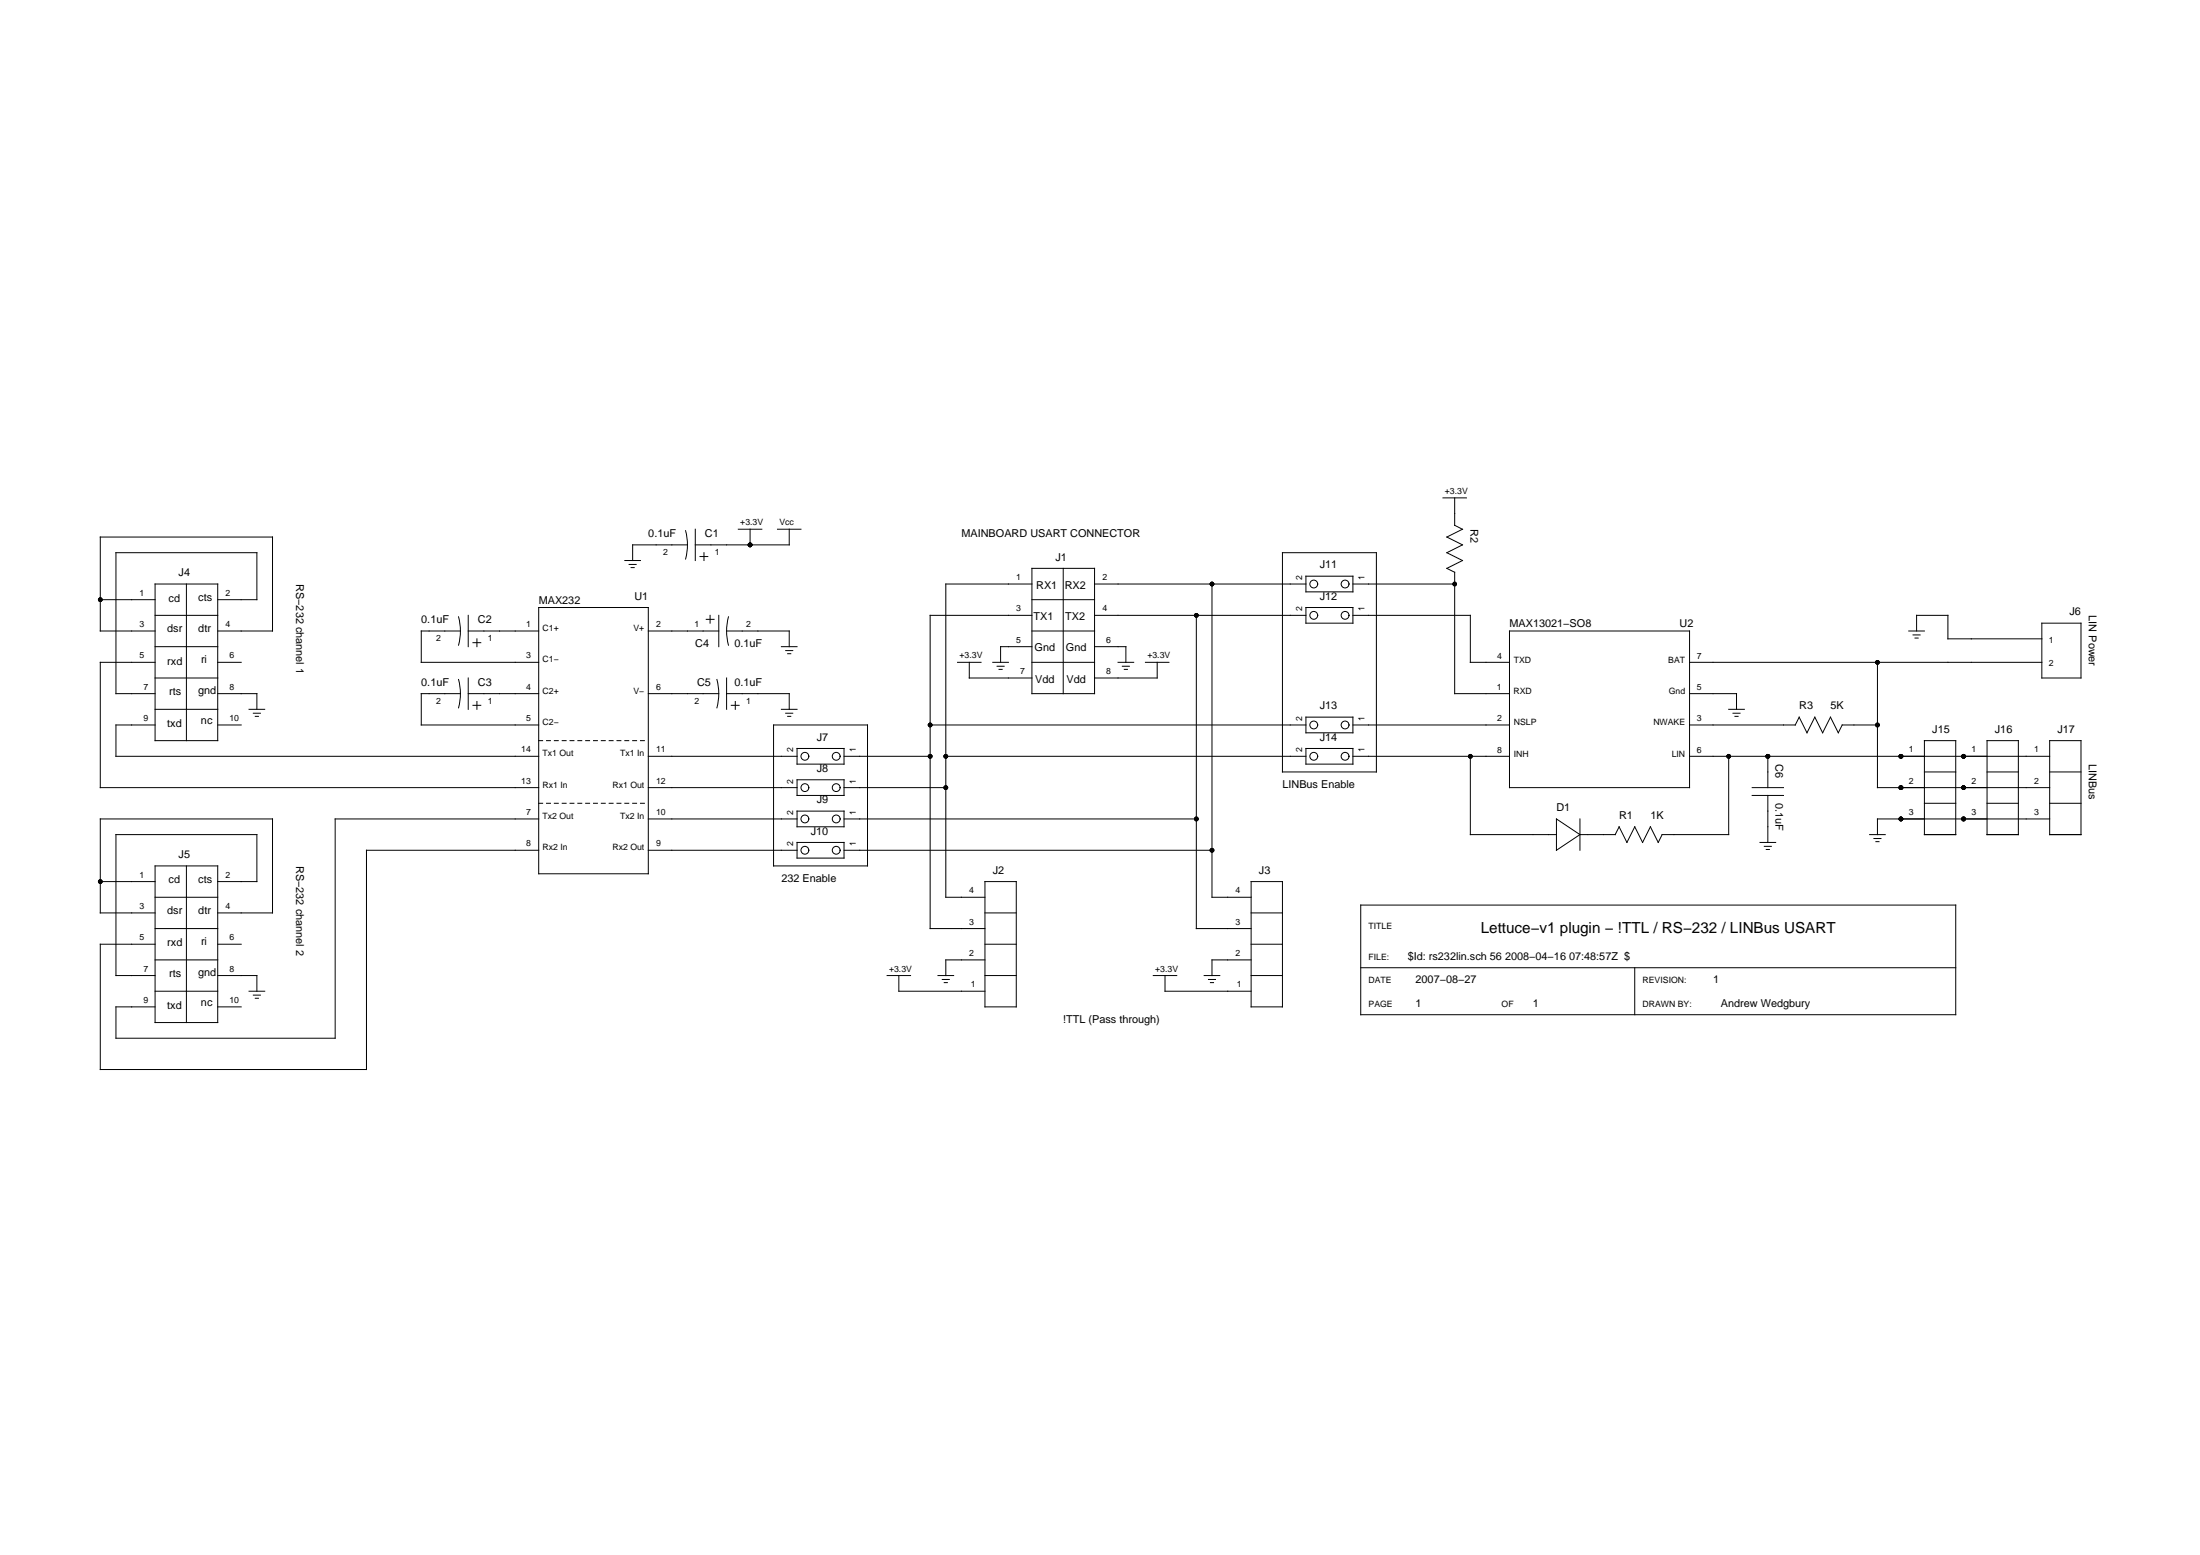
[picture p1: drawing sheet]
<svg xmlns="http://www.w3.org/2000/svg" width="297mm" height="210mm" viewBox="0 0 297 210" stroke-linecap="round" stroke-linejoin="round" font-family="sans-serif">
<g fill="none" stroke="#000" stroke-width=".14">
<path d="M20.9 78.8h8.5v21.2h-8.5zM25.2 78.8v21.2M84.4 75.7h2.1M84.9 76.2h1M85.2 76.6h.4M92.6 71.6a7.4 7.4 0 0 1 0 3.9M92.8 73.6h-7.4v2.1M93.9 71.4v4.3M94.5 75.1h1.1M95 74.6v1.1M99.7 71.4h3.2M101.3 71.4v2.2"/>
<path d="M105 71.4h3.1M106.6 71.4v2.2h-12.7M139.3 78.8h-11.6v42.3h5.3M139.3 76.7h8.5v16.9h-8.5zM143.6 76.7v16.9M147.8 78.8h28.5M163.6 78.8v42.3h5.3M173.2 74.6h12.6v29.6h-12.6zM176.3 77.8h6.4v2.1h-6.4zM182.7 78.8h13.7M194.8 67.2h3.2M196.4 67.2v3.7l1.1 .5"/>
<path d="M197.5 71.4l-2.1 1.1 2.1 1.1-2.1 1 2.1 1.1-2.1 1 1 .5v16.4h7.4M13.5 80.9h7.4M20.9 83.1h8.5M20.9 87.3h8.5M20.9 91.5h8.5M20.9 85.2h-7.4v-12.7h23.3v12.7h-7.4M20.9 89.4h-7.4v16.9h59.2M20.9 97.9h-5.2v4.2h57M20.9 95.7h8.5M29.4 89.4h3.2M29.4 80.9h5.3v-6.3h-19v19h5.2M29.4 93.6h5.3v2.1"/>
<path d="M29.4 97.9h3.2M33.6 95.7h2.1M34.2 96.3h1M34.5 96.7h.4M61.9 83.3a7.4 7.4 0 0 1 0 3.8M61.9 91.7a7.4 7.4 0 0 1 0 3.8M62.2 85.2h-5.3v4.2h15.8M62.2 93.6h-5.3v4.3h15.8M63.2 85.2h9.5M63.2 93.6h9.5M63.2 83.1v4.2M63.2 91.5v4.2"/>
<path d="M63.9 86.8h1M63.9 95.2h1M64.4 86.2v1.1M64.4 94.7v1M72.7 82h14.8v35.9h-14.8zM72.7 100h.6M73.8 100h.5M74.8 100h.6M75.9 100h.5M77 100h.5M78 100h.5M79.1 100h.5"/>
<path d="M80.1 100h.6M81.2 100h.5M82.2 100h.6M83.3 100h.5M84.4 100h.5M85.4 100h.5M86.5 100h.5M87.5 85.2h9.5M87.5 93.6h9.5M95.4 83.6h1M95.9 83.1v1M96.8 91.7a7.4 7.4 0 0 1 0 3.8"/>
<path d="M97 83.1v4.2M98.1 85.2h8.5v2.1M98.1 93.6h8.5v2.1M98.1 91.5v4.2M98.4 83.3a7.4 7.4 0 0 0 0 3.8M98.7 95.2h1.1M99.3 94.7v1M104.4 97.9h12.7v19h-12.7zM105.5 87.3h2.1M105.5 95.7h2.1M106.1 87.8h.9M106.1 96.3h.9"/>
<path d="M106.3 88.2h.5M106.3 96.7h.5M125.6 97.9h50.7M129.3 89.4h3.2M130.9 89.4v2.1h8.4M134 89.4h2.2M134.6 89.9h1M134.9 90.4h.4M139.3 83.1h-13.7v42.2h7.4M139.3 87.3h-4.2v2.1M139.3 85.2h8.5M139.3 89.4h8.5"/>
<path d="M139.3 80.9h8.5M147.8 83.1h28.5M147.8 87.3h4.2v2.1M151 89.4h2.1M151.5 89.9h1M151.8 90.4h.4M154.7 89.4h3.1M156.2 89.4v2.1h-8.4M161.5 83.1v42.2h7.4M176.3 82h6.4v2.1h-6.4zM176.3 96.8h6.4v2.1h-6.4zM182.7 83.1h15.8v6.3h5.3"/>
<path d="M182.7 97.9h21.1M203.8 85.2h24.3v21.1h-24.3zM228.1 89.4h47.6M228.1 93.6h6.4v2.1M228.1 97.9h14.3M233.4 95.7h2.1M234 96.3h.9M234.2 96.7h.5M242.4 97.9l.5-1.1 1.1 2.1 1-2.1 1.1 2.1 1-2.1 1.1 2.1 .5-1h4.8M253.5 89.4v16.9h23.2M257.7 85.2h2.1M258.3 85.7h.9"/>
<path d="M258.6 86.1h.4M258.8 85.2v-2.1h4.2v3.1h12.7M259.8 100h4.3v12.7h-4.3zM268.3 100h4.2v12.7h-4.2zM275.7 84.1h5.3v7.4h-5.3zM276.7 100h4.3v12.7h-4.3zM13.5 119h7.4M20.9 116.9h8.5v21.1h-8.5zM25.2 116.9v21.1M29.4 119h5.3v-6.3h-19v19h5.2M72.7 110.5h-27.4v29.6h-29.6v-4.2h5.2M72.7 114.8h-23.2v29.6h-36v-16.9h7.4"/>
<path d="M72.7 108.4h.6M73.8 108.4h.5M74.8 108.4h.6M75.9 108.4h.5M77 108.4h.5M78 108.4h.5M79.1 108.4h.5M80.1 108.4h.6M81.2 108.4h.5M82.2 108.4h.6M83.3 108.4h.5M84.4 108.4h.5"/>
<path d="M85.4 108.4h.5M86.5 108.4h.5M87.5 110.5h20.1M87.5 114.8h20.1M87.5 102.1h20.1M87.5 106.3h20.1M107.6 101h6.4v2.1h-6.4zM107.6 105.3h6.4v2.1h-6.4zM107.6 109.5h6.4v2.1h-6.4zM107.6 113.7h6.4v2.1h-6.4zM114 110.5h47.5M114 114.8h49.6"/>
<path d="M114 102.1h11.6M114 106.3h13.7M127.7 102.1h48.6M133 119h4.2v16.9h-4.2zM168.9 119h4.3v16.9h-4.3zM176.3 101h6.4v2.1h-6.4zM182.7 102.1h21.1M198.5 102.1v10.6h11.6M210.1 110.5l3.2 2.2-3.2 2.1zM213.3 110.5v4.3M218.6 111.6l-.5 1.1h-4.8M228.1 102.1h48.6"/>
<path d="M233.4 102.1v10.6h-9l-.5 1-1.1-2.1-1 2.1-1.1-2.1-1 2.1-1.1-2.1M236.6 106.3h4.2M236.6 107.4h4.2M237.6 113.7h2.1M238.2 114.2h1M238.5 114.7h.4M238.7 102.1v4.2M238.7 107.4v6.3M252.4 112.7h2.1M253 113.2h1M253.3 113.6h.4M259.8 108.4h4.3"/>
<path d="M259.8 104.2h4.3M268.3 108.4h4.2M268.3 104.2h4.2M276.7 110.5h-23.2v2.2M276.7 108.4h4.3M276.7 104.2h4.3M20.9 123.2h-7.4v-12.7h23.3v12.7h-7.4M20.9 121.1h8.5M20.9 129.6h8.5M20.9 125.3h8.5M20.9 133.8h8.5M29.4 127.5h3.2"/>
<path d="M29.4 135.9h3.2M29.4 131.7h5.3v2.1M33.6 133.8h2.1M34.2 134.3h1M34.5 134.8h.4M119.8 131.7h3.1M121.4 131.7v2.1h11.6M126.6 131.7h2.2M127.2 132.2h1M127.5 132.6h.4M133 123.2h4.2M133 127.5h4.2"/>
<path d="M133 129.6h-5.3v2.1M133 131.7h4.2M155.7 131.7h3.2M157.3 131.7v2.1h11.6M162.6 131.7h2.1M163.2 132.2h.9M163.4 132.6h.5M168.9 123.2h4.3M168.9 127.5h4.3M168.9 129.6h-5.3v2.1M168.9 131.7h4.3M183.7 122.2h80.4v14.8h-80.4z"/>
<path d="M183.7 130.6h80.4M220.7 130.6v6.4"/>
<circle cx="177.4" cy="78.8" r=".53"/>
<circle cx="181.6" cy="78.8" r=".53"/>
<circle cx="177.4" cy="83.1" r=".53"/>
<circle cx="177.4" cy="97.9" r=".53"/>
<circle cx="181.6" cy="83.1" r=".53"/>
<circle cx="181.6" cy="97.9" r=".53"/>
<circle cx="108.7" cy="102.1" r=".53"/>
<circle cx="108.7" cy="110.5" r=".53"/>
<circle cx="108.7" cy="114.8" r=".53"/>
<circle cx="108.7" cy="106.3" r=".53"/>
<circle cx="112.9" cy="102.1" r=".53"/>
<circle cx="112.9" cy="110.5" r=".53"/>
<circle cx="112.9" cy="114.8" r=".53"/>
<circle cx="112.9" cy="106.3" r=".53"/>
<circle cx="177.4" cy="102.1" r=".53"/>
<circle cx="181.6" cy="102.1" r=".53"/>
</g>
<g fill="#000">
<circle cx="101.3" cy="73.6" r=".32"/>
<circle cx="163.6" cy="78.8" r=".32"/>
<circle cx="196.4" cy="78.8" r=".32"/>
<circle cx="13.5" cy="80.9" r=".32"/>
<circle cx="125.6" cy="97.9" r=".32"/>
<circle cx="161.5" cy="83.1" r=".32"/>
<circle cx="253.5" cy="89.4" r=".32"/>
<circle cx="253.5" cy="97.9" r=".32"/>
<circle cx="13.5" cy="119" r=".32"/>
<circle cx="125.6" cy="102.1" r=".32"/>
<circle cx="127.7" cy="102.1" r=".32"/>
<circle cx="127.7" cy="106.3" r=".32"/>
<circle cx="161.5" cy="110.5" r=".32"/>
<circle cx="163.6" cy="114.8" r=".32"/>
<circle cx="198.5" cy="102.1" r=".32"/>
<circle cx="233.4" cy="102.1" r=".32"/>
<circle cx="238.7" cy="102.1" r=".32"/>
<circle cx="256.7" cy="110.5" r=".32"/>
<circle cx="256.7" cy="102.1" r=".32"/>
<circle cx="256.7" cy="106.3" r=".32"/>
<circle cx="265.1" cy="110.5" r=".32"/>
<circle cx="265.1" cy="102.1" r=".32"/>
<circle cx="265.1" cy="106.3" r=".32"/>
</g>
<text font-size="2.1" x="199.9" y="125.9">Lettuce−v1 plugin − !TTL / RS−232 / LINBus USART</text>
<g font-size="1.5">
<text x="198.5" y="71.4" transform="rotate(90 198.5 71.4)">R2</text>
<text x="24.1" y="77.8">J4</text>
<text x="87.5" y="72.5">0.1uF</text>
<text x="95.2" y="72.5">C1</text>
<text x="129.8" y="72.5">MAINBOARD USART CONNECTOR</text>
<text x="142.5" y="75.7">J1</text>
<text x="178.2" y="76.7">J11</text>
<text x="22.8" y="81.2">cd</text>
<text x="26.8" y="81.1">cts</text>
<text x="40" y="78.8" transform="rotate(90 40 78.8)">RS−232 channel 1</text>
<text x="72.7" y="81.5">MAX232</text>
<text x="85.7" y="80.9">U1</text>
<text x="139.6" y="83.7">TX1</text>
<text x="139.9" y="79.5">RX1</text>
<text x="143.8" y="79.5">RX2</text>
<text x="143.8" y="83.8">TX2</text>
<text x="178.2" y="81">J12</text>
<text x="279.4" y="83.1">J6</text>
<text x="282" y="83.1" transform="rotate(90 282 83.1)">LIN Power</text>
<text x="22.6" y="85.3">dsr</text>
<text x="22.6" y="89.7">rxd</text>
<text x="26.8" y="85.3">dtr</text>
<text x="27.1" y="89.4">ri</text>
<text x="56.9" y="84.1">0.1uF</text>
<text x="64.5" y="84.1">C2</text>
<text x="93.9" y="87.3">C4</text>
<text x="99.2" y="87.3">0.1uF</text>
<text x="139.7" y="87.9">Gnd</text>
<text x="143.9" y="87.9">Gnd</text>
<text x="203.8" y="84.6">MAX13021−SO8</text>
<text x="226.8" y="84.6">U2</text>
<text x="22.8" y="93.8">rts</text>
<text x="26.7" y="93.6">gnd</text>
<text x="56.9" y="92.6">0.1uF</text>
<text x="64.5" y="92.6">C3</text>
<text x="94.1" y="92.6">C5</text>
<text x="99.2" y="92.6">0.1uF</text>
<text x="139.8" y="92.2">Vdd</text>
<text x="144" y="92.2">Vdd</text>
<text x="178.2" y="95.8">J13</text>
<text x="242.9" y="95.7">R3</text>
<text x="247.1" y="95.7">5K</text>
<text x="22.6" y="98.2">txd</text>
<text x="27.1" y="97.7">nc</text>
<text x="110.3" y="100">J7</text>
<text x="178.2" y="100">J14</text>
<text x="260.9" y="98.9">J15</text>
<text x="269.3" y="98.9">J16</text>
<text x="277.8" y="98.9">J17</text>
<text x="110.3" y="104.2">J8</text>
<text x="173.2" y="106.3">LINBus Enable</text>
<text x="239.7" y="103.1" transform="rotate(90 239.7 103.1)">C6</text>
<text x="282" y="103.1" transform="rotate(90 282 103.1)">LINBus</text>
<text x="109.5" y="112.7">J10</text>
<text x="110.3" y="108.4">J9</text>
<text x="210.1" y="109.5">D1</text>
<text x="218.6" y="110.5">R1</text>
<text x="222.8" y="110.5">1K</text>
<text x="239.7" y="108.4" transform="rotate(90 239.7 108.4)">0.1uF</text>
<text x="22.8" y="119.3">cd</text>
<text x="24.1" y="115.8">J5</text>
<text x="26.8" y="119.1">cts</text>
<text x="40" y="116.9" transform="rotate(90 40 116.9)">RS−232 channel 2</text>
<text x="105.5" y="119">232 Enable</text>
<text x="134" y="117.9">J2</text>
<text x="170" y="117.9">J3</text>
<text x="22.6" y="123.3">dsr</text>
<text x="26.8" y="123.4">dtr</text>
<text x="22.6" y="127.7">rxd</text>
<text x="22.8" y="131.9">rts</text>
<text x="26.7" y="131.7">gnd</text>
<text x="27.1" y="127.5">ri</text>
<text x="190.1" y="129.6">$Id: rs232lin.sch 56 2008−04−16 07:48:57Z $</text>
<text x="22.6" y="136.2">txd</text>
<text x="27.1" y="135.8">nc</text>
<text x="191.1" y="132.7">2007−08−27</text>
<text x="191.1" y="135.9">1</text>
<text x="207" y="135.9">1</text>
<text x="231.3" y="132.7">1</text>
<text x="232.3" y="135.9">Andrew Wedgbury</text>
<text x="143.6" y="138">!TTL (Pass through)</text>
</g>
<g font-size="1.2">
<text x="100" y="70.9">+3.3V</text>
<text x="105.2" y="70.9">Vcc</text>
<text x="195.1" y="66.7">+3.3V</text>
<text x="89.5" y="74.9">2</text>
<text x="96.5" y="74.9">1</text>
<text x="18.8" y="80.4">1</text>
<text x="30.5" y="80.4">2</text>
<text x="137.2" y="78.3">1</text>
<text x="137.2" y="82.5">3</text>
<text x="148.8" y="78.3">2</text>
<text x="148.8" y="82.5">4</text>
<text x="175.8" y="82.5" transform="rotate(-90 175.8 82.5)">2</text>
<text x="175.8" y="78.3" transform="rotate(-90 175.8 78.3)">2</text>
<text x="184.3" y="82.5" transform="rotate(-90 184.3 82.5)">1</text>
<text x="184.3" y="78.3" transform="rotate(-90 184.3 78.3)">1</text>
<text x="18.8" y="84.6">3</text>
<text x="18.8" y="88.9">5</text>
<text x="30.5" y="84.6">4</text>
<text x="31" y="88.9">6</text>
<text x="58.9" y="86.6">2</text>
<text x="65.9" y="86.6">1</text>
<text x="71" y="88.9">3</text>
<text x="71" y="84.6">1</text>
<text x="73.3" y="89.4">C1−</text>
<text x="73.3" y="85.2">C1+</text>
<text x="85.5" y="85.2">V+</text>
<text x="88.6" y="84.6">2</text>
<text x="93.8" y="84.6">1</text>
<text x="100.7" y="84.6">2</text>
<text x="129.6" y="88.9">+3.3V</text>
<text x="137.2" y="86.8">5</text>
<text x="149.4" y="86.8">6</text>
<text x="154.9" y="88.9">+3.3V</text>
<text x="202.1" y="88.9">4</text>
<text x="204.4" y="89.5">TXD</text>
<text x="225.3" y="89.5">BAT</text>
<text x="229.1" y="88.9">7</text>
<text x="276.6" y="89.9">2</text>
<text x="276.6" y="86.8">1</text>
<text x="19.4" y="93.1">7</text>
<text x="31" y="93.1">8</text>
<text x="58.9" y="95">2</text>
<text x="65.9" y="95">1</text>
<text x="71" y="93.1">4</text>
<text x="73.3" y="93.6">C2+</text>
<text x="85.5" y="93.6">V−</text>
<text x="88.6" y="93.1">6</text>
<text x="93.8" y="95">2</text>
<text x="100.7" y="95">1</text>
<text x="137.7" y="91">7</text>
<text x="149.4" y="91">8</text>
<text x="202.1" y="93.1">1</text>
<text x="204.3" y="93.6">RXD</text>
<text x="225.3" y="93.7">Gnd</text>
<text x="229.1" y="93.2">5</text>
<text x="19.4" y="97.3">9</text>
<text x="31" y="97.3">10</text>
<text x="70.4" y="101.6">14</text>
<text x="71" y="97.3">5</text>
<text x="73.3" y="97.9">C2−</text>
<text x="88.6" y="101.6">11</text>
<text x="107.1" y="101.6" transform="rotate(-90 107.1 101.6)">2</text>
<text x="115.5" y="101.6" transform="rotate(-90 115.5 101.6)">1</text>
<text x="175.8" y="101.6" transform="rotate(-90 175.8 101.6)">2</text>
<text x="175.8" y="97.3" transform="rotate(-90 175.8 97.3)">2</text>
<text x="184.3" y="101.6" transform="rotate(-90 184.3 101.6)">1</text>
<text x="184.3" y="97.3" transform="rotate(-90 184.3 97.3)">1</text>
<text x="202.1" y="101.6">8</text>
<text x="202.1" y="97.4">2</text>
<text x="204.4" y="97.9">NSLP</text>
<text x="223.2" y="97.9">NWAKE</text>
<text x="229.1" y="101.6">6</text>
<text x="229.1" y="97.4">3</text>
<text x="257.7" y="101.6">1</text>
<text x="266.2" y="101.6">1</text>
<text x="274.6" y="101.6">1</text>
<text x="70.4" y="105.8">13</text>
<text x="73.3" y="106.3">Rx1 In</text>
<text x="73.3" y="102.1">Tx1 Out</text>
<text x="82.7" y="106.3">Rx1 Out</text>
<text x="83.7" y="102.1">Tx1 In</text>
<text x="88.6" y="105.8">12</text>
<text x="107.1" y="105.8" transform="rotate(-90 107.1 105.8)">2</text>
<text x="115.5" y="105.8" transform="rotate(-90 115.5 105.8)">1</text>
<text x="204.4" y="102.1">INH</text>
<text x="225.7" y="102.1">LIN</text>
<text x="257.7" y="105.8">2</text>
<text x="266.2" y="105.8">2</text>
<text x="274.6" y="105.8">2</text>
<text x="71" y="110">7</text>
<text x="73.3" y="110.5">Tx2 Out</text>
<text x="83.7" y="110.5">Tx2 In</text>
<text x="88.6" y="110">10</text>
<text x="107.1" y="110" transform="rotate(-90 107.1 110)">2</text>
<text x="115.5" y="110" transform="rotate(-90 115.5 110)">1</text>
<text x="257.7" y="110">3</text>
<text x="266.2" y="110">3</text>
<text x="274.6" y="110">3</text>
<text x="18.8" y="118.5">1</text>
<text x="30.5" y="118.5">2</text>
<text x="71" y="114.2">8</text>
<text x="73.3" y="114.8">Rx2 In</text>
<text x="82.7" y="114.8">Rx2 Out</text>
<text x="88.6" y="114.2">9</text>
<text x="107.1" y="114.2" transform="rotate(-90 107.1 114.2)">2</text>
<text x="115.5" y="114.2" transform="rotate(-90 115.5 114.2)">1</text>
<text x="18.8" y="122.7">3</text>
<text x="30.5" y="122.7">4</text>
<text x="130.9" y="120.6">4</text>
<text x="130.9" y="124.8">3</text>
<text x="166.8" y="120.6">4</text>
<text x="166.8" y="124.8">3</text>
<text x="184.8" y="125.3">TITLE</text>
<text x="18.8" y="126.9">5</text>
<text x="19.4" y="131.2">7</text>
<text x="31" y="131.2">8</text>
<text x="31" y="126.9">6</text>
<text x="120" y="131.2">+3.3V</text>
<text x="130.9" y="129">2</text>
<text x="156" y="131.2">+3.3V</text>
<text x="166.8" y="129">2</text>
<text x="184.8" y="129.6">FILE:</text>
<text x="19.4" y="135.4">9</text>
<text x="31" y="135.4">10</text>
<text x="131.1" y="133.3">1</text>
<text x="167" y="133.3">1</text>
<text x="184.8" y="135.9">PAGE</text>
<text x="184.8" y="132.7">DATE</text>
<text x="202.7" y="135.9">OF</text>
<text x="221.8" y="132.7">REVISION:</text>
<text x="221.8" y="135.9">DRAWN BY:</text>
</g>
</svg>
